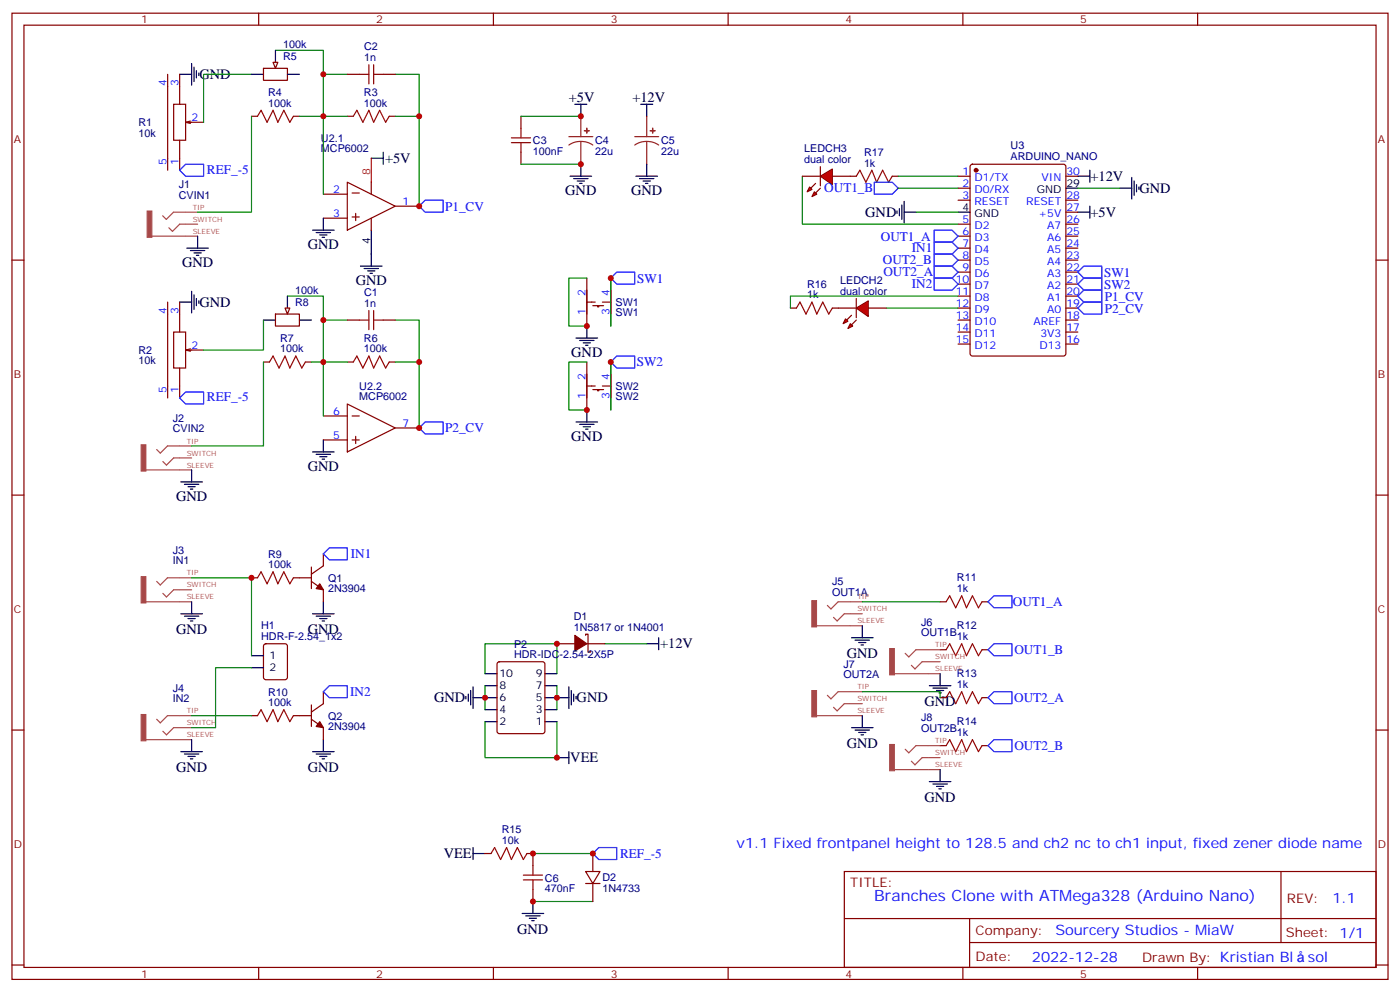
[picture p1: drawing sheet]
<svg xmlns="http://www.w3.org/2000/svg" width="412mm" height="292mm" viewBox="0 0 412 292" stroke-linecap="round" stroke-linejoin="round" font-family="sans-serif">
<g fill="none" stroke="#870000" stroke-width=".35">
<path d="M3.5 3.9h405.4v284.3h-405.4zM7.1 7.4h398.2v277.3h-398.2zM76.2 3.9v3.5M145.3 3.9v3.5M214.5 3.9v3.5M283.6 3.9v3.5M352.8 3.9v3.5M49.4 21.9v28.2M51.2 30.7h3.5v10.6h-3.5zM52.9 21.9v8.8M56.1 35.6l-1.4 .4M60 36h-5.3l1.4 .3"/>
<path d="M74.1 34.2h1.7M86.4 34.2h1.8M102.3 34.2h1.8M102.3 21.9h3.5M112.9 21.9h3.5M114.7 34.2h1.7M153.5 34.2v3.5M52.9 41.3v8.8M95.2 57.2h7.1M102.3 53.6l14.1 7.1-14.1 7zM103.7 56.8h2.1M109.4 53.6v3.6"/>
<path d="M153.5 44.8v3.5M282.2 51.9h3.6M282.2 55.4h3.6M282.2 58.9h3.6M286 48.5l.5-.2h26.8l.6 .5 .1 55.3-.5 .6-27 .1-.7-.5v-55.3zM314 51.9h3.5M314 58.9h3.5M3.5 76.6h3.6M95.2 64.2h7.1M103.7 63.9h2.1M104.8 62.8v2.1M109.4 64.2v3.5"/>
<path d="M116.4 60.7h7.1M282.2 76.6h3.6M282.2 66h3.6M282.2 69.5h3.6M282.2 73h3.6M314 76.6h3.5M314 66h3.5M314 69.5h3.5M314 73h3.5M314 62.4h3.5M405.3 76.6h3.6M49.4 88.9v28.2"/>
<path d="M51.2 97.7h3.5v10.6h-3.5zM52.9 88.9v8.8M102.3 94.2h3.5M112.9 94.2h3.5M172.9 81.8v14.2M172.9 88.9h2.4M174.6 90h3.2M176 90v.3h.4v-.3M177.4 88.9h2.5M179.9 81.8v14.2M232.8 90.7h1.8M245.2 90.7h1.7"/>
<path d="M282.2 94.2h3.6M282.2 80.1h3.6M282.2 83.6h3.6M282.2 87.1h3.6M282.2 90.7h3.6M282.2 97.7h3.6M314 94.2h3.5M314 80.1h3.5M314 83.6h3.5M314 87.1h3.5M314 90.7h3.5M314 97.7h3.5"/>
<path d="M52.9 108.3v8.8M56.1 102.7l-1.4 .3M60 103h-5.3l1.4 .4M77.6 106.5h1.8M90 106.5h1.7M102.3 118.9l14.1 7-14.1 7.1zM102.3 106.5h1.8M114.7 106.5h1.7M172.9 106.5v14.1M172.9 113.6h2.4M174.6 114.7h3.2M176 114.7v.3h.4v-.3"/>
<path d="M177.4 113.6h2.5M179.9 106.5v14.1M282.2 101.2h3.6M314 101.2h3.5M95.2 122.4h7.1M95.2 129.5h7.1M103.7 122.4h2.1M103.7 129.5h2.1M104.8 128.4v2.1M116.4 125.9h7.1M3.5 145.7h3.6M405.3 145.7h3.6"/>
<path d="M74.1 170h1.7M86.4 170h5.3M91.7 166.9v6.3M91.7 171.1l3.5 2.5v3.5M95.2 163v3.5l-3.5 2.5M276.9 177.1h1.8M289.3 177.1h1.7M146.6 194.9l.5-.2h12.7l.7 .5v20l-.4 .6-13 .1-.6-.5-.1-20zM164 189.4h5.3M172.5 187v-.4h.7v5.3h.7v-.3M172.9 189.4h5.3M276.9 191.2h1.8"/>
<path d="M289.3 191.2h1.7M3.5 214.8h3.6M74.1 210.6h1.7M86.4 210.6h5.3M91.7 207.4v6.4M91.7 211.7l3.5 2.4v3.6M95.2 203.6v3.5l-3.5 2.4M276.9 205.3h1.8M276.9 219.4h1.8M289.3 205.3h1.7M289.3 219.4h1.7M405.3 214.8h3.6"/>
<path d="M142.9 251.2h1.7M155.2 251.2h1.8v3.5M172.5 256.5h4.2l-2.1 3.5zM172.5 260h4.2M174.6 251.2v5.3M174.6 260v5.3M248.7 256.5h156.6v28.2h-156.6zM377.3 256.5v20.9M157 261.8v3.5M248.7 270.3h156.5M285.6 277.4h119.6M285.6 270.3v14.1"/>
<path d="M3.5 284h3.6M76.2 284.7v3.5M145.3 284.7v3.5M214.5 284.7v3.5M283.6 284.7v3.5M352.8 284.7v3.5M405.3 284h3.6"/>
</g>
<g fill="none" stroke="#000" stroke-width=".35">
<path d="M56.4 18.7v6.3M57.1 19.8v4.2M52.9 21.9h3.5M57.9 20.8v2.1M58.6 21.5v.7M169.3 30.7h3.6M171.1 30.7v3.5M188.7 30.7h3.6M190.5 30.7v3.5M109.4 46.6h3.5M112.9 44.8v3.5M167.9 51.9h6.4"/>
<path d="M169 52.6h4.2M170 53.3h2.2M170.7 54h.7M171.1 48.3v3.6M187.3 51.9h6.4M188.4 52.6h4.2M189.4 53.3h2.2M190.1 54h.8M190.5 48.3v3.6M314 55.4h3.5M317.5 51.9h3.5M321 50.1v3.5"/>
<path d="M329.8 55.4h3.6M333.4 52.2v6.4M334.1 53.3v4.2M334.8 54.3v2.1M335.5 55v.7M55 73h6.4M56.1 73.7h4.2M57.1 74.4h2.2M57.9 75.1h.7M58.2 69.5v3.5M92.1 67.7h6.3M93.1 68.4h4.3"/>
<path d="M94.2 69.1h2.1M94.9 69.8h.7M95.2 64.2v3.5M106.2 78.3h6.3M107.2 79h4.3M108.3 79.7h2.1M109.4 67.7v10.6M282.2 62.4h3.6M317.5 62.4h3.5M321 60.7v3.5M52.9 88.9h3.5M56.4 85.7v6.4"/>
<path d="M57.1 86.8v4.2M57.9 87.8v2.2M58.6 88.5v.8M109 80.4h.7M169.7 99.5h6.3M172.9 96v3.5M170.7 100.2h4.3M171.8 100.9h2.1M172.5 101.6h.7M56.4 138.3v3.5M92.1 133h6.3M93.1 133.7h4.3"/>
<path d="M94.2 134.4h2.1M94.9 135.1h.7M95.2 129.5v3.5M169.7 124.2h6.3M170.7 124.9h4.3M171.8 125.6h2.1M172.5 126.3h.7M172.9 120.6v3.6M53.3 141.8h6.3M54.3 142.5h4.3M55.4 143.2h2.1M56.1 143.9h.7"/>
<path d="M56.4 177.1v3.5M95.2 177.1v3.5M53.3 180.6h6.3M54.3 181.3h4.3M55.4 182h2.1M56.1 182.7h.7M92.1 180.6h6.3M93.1 181.3h4.3M94.2 182h2.1M94.9 182.7h.7M142.9 198.3h3.5M160.5 198.3h3.5"/>
<path d="M190.5 189.4h3.5M194 187.7v3.5M250.8 187.7h6.4M251.9 188.4h4.2M252.9 189.1h2.2M253.6 189.8h.8M254 184.1v3.6M276.9 198.3v3.5M56.4 217.7v3.5M95.2 217.7v3.5M137.2 205v.7M137.9 204.3v2.1"/>
<path d="M138.6 203.2v4.2M139.3 202.1v6.4M139.3 205.3h7.1M142.9 201.8h3.5M142.9 212.4h3.5M142.9 208.8h3.5M160.5 201.8h3.5M160.5 205.3h7.1M160.5 212.4h3.5M160.5 208.8h3.5M167.6 202.1v6.4M168.3 203.2v4.2"/>
<path d="M169 204.3v2.1M169.7 205v.7M250.8 214.1h6.4M251.9 214.8h4.2M252.9 215.5h2.2M253.6 216.3h.8M254 210.6v3.5M273.8 201.8h6.3M274.8 202.5h4.2M275.9 203.2h2.1M276.6 203.9h.7M53.3 221.2h6.3"/>
<path d="M54.3 221.9h4.3M55.4 222.6h2.1M56.1 223.3h.7M92.1 221.2h6.3M93.1 221.9h4.3M94.2 222.6h2.1M94.9 223.3h.7M164 223h3.6M167.6 221.2v3.5M273.8 230h6.3M274.8 230.7h4.2M275.9 231.4h2.1"/>
<path d="M276.6 232.1h.7M276.9 226.5v3.5M139.3 251.2h3.6M139.3 249.4v3.5M153.8 268.8h6.4M154.9 269.5h4.2M155.9 270.2h2.1M156.6 270.9h.7M157 265.3v3.5"/>
</g>
<path d="M109.4 46.6v7" fill="none" stroke="#f00" stroke-width=".35"/>
<g fill="none" stroke="#a10000" stroke-width=".35">
<path d="M108.7 19.1v5.6M110.1 19.1v5.6M75.8 34.2l1.1-1.7 1.8 3.5 1.7-3.5 1.4 3.5 1.8-3.5 1.8 3.5 1-1.8M104.1 34.2l1-1.7 1.8 3.5 1.8-3.5 1.4 3.5 1.7-3.5 1.8 3.5 1.1-1.8M105.8 21.9h2.9M110.1 21.9h2.8M153.5 37.7v2.9M150.6 40.6h5.7M150.6 42h5.7M153.5 42v2.8M105.8 94.2h2.9M108.7 91.4v5.6"/>
<path d="M110.1 91.4v5.6M110.1 94.2h2.8M234.6 90.7l1.1-1.8 1.7 3.5 1.8-3.5 1.4 3.5 1.8-3.5 1.7 3.5 1.1-1.7M79.4 106.5l1-1.7 1.8 3.5 1.8-3.5 1.4 3.5 1.7-3.5 1.8 3.5 1.1-1.8M104.1 106.5l1-1.7 1.8 3.5 1.8-3.5 1.4 3.5 1.7-3.5 1.8 3.5 1.1-1.8M75.8 170l1.1-1.7 1.8 3.5 1.7-3.5 1.4 3.5 1.8-3.5 1.8 3.5 1-1.8M278.7 177.1l1.1-1.8 1.7 3.6 1.8-3.6 1.4 3.6 1.8-3.6 1.7 3.6 1.1-1.8M278.7 191.2l1.1-1.8 1.7 3.6 1.8-3.6 1.4 3.6 1.8-3.6 1.7 3.6 1.1-1.8M75.8 210.6l1.1-1.8 1.8 3.6 1.7-3.6 1.4 3.6 1.8-3.6 1.8 3.6 1-1.8M278.7 205.3l1.1-1.7 1.7 3.5 1.8-3.5 1.4 3.5 1.8-3.5 1.7 3.5 1.1-1.8M278.7 219.4l1.1-1.7 1.7 3.5 1.8-3.5 1.4 3.5 1.8-3.5 1.7 3.5 1.1-1.8M144.6 251.2l1.1-1.8 1.8 3.5 1.7-3.5 1.4 3.5 1.8-3.5 1.8 3.5 1-1.7"/>
<path d="M154.2 258.9h5.6M154.2 257.5h5.6M157 254.7v2.8M157 258.9v2.9"/>
</g>
<g fill="none" stroke="#a64a4a" stroke-width=".35">
<path d="M44.7 69.5h9.9M54.6 62.4h-3.5l-2.1 2.2-1.1-1.1M54.6 66h-1.7l-2.1 2.1-1.1-1.1M54.7 62.4h3.5M54.7 66h3.5M54.7 69.5h3.5M43 138.3h9.9M52.9 131.2h-3.6l-2.1 2.1-1-1M52.9 134.8h-1.7l-2.2 2.1-1-1.1M53 131.2h3.4M53 134.8h3.4M53 138.3h3.4"/>
<path d="M43 177.1h9.9M52.9 170h-3.6l-2.1 2.2-1-1.1M52.9 173.6h-1.7l-2.2 2.1-1-1.1M53 170h3.4M53 173.6h3.4M53 177.1h3.4M250.4 177.1h-3.5l-2.1 2.1-1.1-1M250.5 177.1h3.5M240.5 184.1h9.9M250.4 180.6h-1.7l-2.1 2.1-1.1-1M250.5 180.6h3.5M250.5 184.1h3.5"/>
<path d="M263.5 198.3h9.8M273.3 191.2h-3.5l-2.1 2.1-1.1-1M273.3 194.7h-1.7l-2.1 2.1-1-1M273.5 191.2h3.4M273.5 194.7h3.4M273.5 198.3h3.4M43 217.7h9.9M52.9 210.6h-3.6l-2.1 2.1-1-1M52.9 214.1h-1.7l-2.2 2.2-1-1.1M53 210.6h3.4M53 214.1h3.4M53 217.7h3.4"/>
<path d="M240.5 210.6h9.9M250.4 203.6h-3.5l-2.1 2.1-1.1-1.1M250.4 207.1h-1.7l-2.1 2.1-1.1-1.1M250.5 210.6h3.5M250.5 203.6h3.5M250.5 207.1h3.5M273.3 219.4h-3.5l-2.1 2.1-1.1-1M273.5 219.4h3.4M263.5 226.5h9.8M273.3 223h-1.7l-2.1 2.1-1-1.1M273.5 223h3.4M273.5 226.5h3.4"/>
</g>
<g fill="#a64a4a" stroke="#a64a4a" stroke-width=".29">
<path d="M43.3 62.1h1.4v7.7h-1.4z"/>
<path d="M41.6 130.9h1.4v7.7h-1.4z"/>
<path d="M41.6 169.7h1.4v7.7h-1.4z"/>
<path d="M41.6 210.3h1.4v7.7h-1.4z"/>
<path d="M239.1 176.7h1.4v7.8h-1.4z"/>
<path d="M262.1 190.9h1.4v7.7h-1.4z"/>
<path d="M239.1 203.2h1.4v7.8h-1.4z"/>
<path d="M262.1 219.1h1.4v7.7h-1.4z"/>
</g>
<g fill="none" stroke="#00f" stroke-width=".35">
<path d="M52.9 50.1l1.8-1.8h5.3v3.6h-5.3zM123.5 60.7l1.7-1.8h5.3v3.5h-5.3zM275.2 67.7h5.3l1.7 1.8-1.7 1.8h-5.3zM275.2 71.3h5.3l1.7 1.7-1.7 1.8h-5.3zM275.2 74.8h5.3l1.7 1.8-1.7 1.7h-5.3zM275.2 78.3h5.3l1.7 1.8-1.7 1.7h-5.3zM179.9 81.8l1.8-1.7h5.3v3.5h-5.3zM275.2 81.8h5.3l1.7 1.8-1.7 1.8h-5.3zM52.9 117.1l1.8-1.7h5.3v3.5h-5.3zM179.9 106.5l1.8-1.7h5.3v3.5h-5.3zM123.5 125.9l1.7-1.7h5.3v3.5h-5.3zM95.2 163l1.8-1.8h5.3v3.5h-5.3z"/>
<path d="M291 177.1l1.8-1.8h5.3v3.6h-5.3zM291 191.2l1.8-1.8h5.3v3.6h-5.3zM95.2 203.6l1.8-1.8h5.3v3.5h-5.3zM291 205.3l1.8-1.7h5.3v3.5h-5.3zM291 219.4l1.8-1.7h5.3v3.5h-5.3zM174.6 251.2l1.8-1.8h5.3v3.5h-5.3z"/>
</g>
<g fill="none" stroke="#008700" stroke-width=".35">
<path d="M81.1 14.8h14.1v7.1h7.1M74.1 34.2v28.2h-15.9M74.1 21.9h-14.1v14.1M88.2 34.2h14.1M95.2 21.9v35.3M116.4 21.9h7.1v38.8M116.4 34.2h7.1M153.5 34.2h17.6M153.5 48.3h17.6M317.5 55.4h12.3M77.6 94.2v8.8h-17.6M84.7 87.1h10.5v7.1h7.1"/>
<path d="M95.2 94.2v28.2M116.4 94.2h7.1v31.7M172.9 81.8h-5.3v14.2h5.3M179.9 81.8v14.2M261.1 90.7h21.1M77.6 106.5v24.7h-21.2M91.7 106.5h10.6M116.4 106.5h7.1M172.9 106.5h-5.3v14.1h5.3M179.9 106.5v14.1M254 177.1h22.9M142.9 198.3v-8.9h21.1v8.9"/>
<path d="M178.2 189.4h12.3M56.4 210.6h17.7M142.9 212.4v10.6h21.1v-10.6M142.9 201.8v7M164 201.8v7M254 203.6h22.9v1.7M157 251.2h17.6M157 265.3h17.6"/>
</g>
<g fill="#870000" stroke="#870000" stroke-width=".35">
<path d="M94.2 171.8l1 1.8-2.1-.4z"/>
<path d="M94.2 212.4l1 1.7-2.1-.3z"/>
<path d="M169.3 187l3.6 2.4-3.6 2.2z"/>
<circle cx="287.5" cy="50.1" r=".53"/>
</g>
<path d="M171.1 34.2v6M190.5 34.2v6M167.6 40.2h7M171.1 41.6l-1.9 .3-1.6 .8M171.1 41.6l1.8 .3 1.7 .8M171.1 41.6v6.7M187 40.2h7M190.5 41.6l-1.9 .3-1.6 .8M190.5 41.6l1.9 .3 1.6 .8M190.5 41.6v6.7" fill="none" stroke="#8c2424" stroke-width=".35"/>
<g fill="#8c2424" stroke="#8c2424" stroke-width=".35">
<path d="M172.2 38.5h1.4z"/>
<path d="M172.8 37.7l.1 1.5z"/>
<path d="M191.6 38.5h1.4z"/>
<path d="M192.2 37.7l.1 1.5z"/>
</g>
<g fill="#f00" stroke="#870000" stroke-width=".35">
<path d="M252.2 90.7l3.6-2.2v4.6z"/>
<path d="M252.2 87.8v5.7z"/>
</g>
<g fill="#870000" stroke="#870000" stroke-width=".35">
<path d="M252.2 94.2l-1.4 1.4z"/>
<path d="M250.8 92.8l-1.4 1.4z"/>
</g>
<g fill="#f00" stroke="#870000" stroke-width=".35">
<path d="M250.5 95.2l.7 .8-1.4 .7z"/>
<path d="M249.1 93.8l.7 .7-1.4 .7z"/>
</g>
<path d="M250.5 51.9h1.7M262.8 51.9h1.8M246.9 90.7h5.3M255.8 90.7h5.3" fill="none" stroke="#870000" stroke-width=".35"/>
<path d="M236.4 51.9v14.1h45.8M282.2 87.1h-49.4v3.6" fill="none" stroke="#008700" stroke-width=".35"/>
<path d="M317.5 90.7l1.8-1.8h5.3v3.5h-5.3zM317.5 87.1l1.8-1.7h5.3v3.5h-5.3zM317.5 83.6l1.8-1.8h5.3v3.6h-5.3zM317.5 80.1l1.8-1.8h5.3v3.5h-5.3z" fill="none" stroke="#00f" stroke-width=".35"/>
<path d="M252.2 51.9l1.1-1.8 1.8 3.5 1.7-3.5 1.4 3.5 1.8-3.5 1.8 3.5 1-1.7" fill="none" stroke="#a10000" stroke-width=".35"/>
<g fill="#f00" stroke="#870000" stroke-width=".35">
<path d="M241.7 51.9l3.5-2.2v4.6z"/>
<path d="M241.7 49v5.7z"/>
</g>
<g fill="#870000" stroke="#870000" stroke-width=".35">
<path d="M241.7 55.4l-1.5 1.4z"/>
<path d="M240.2 54l-1.4 1.4z"/>
</g>
<g fill="#f00" stroke="#870000" stroke-width=".35">
<path d="M239.9 56.4l.7 .8-1.4 .7z"/>
<path d="M238.5 55l.7 .7-1.4 .7z"/>
</g>
<path d="M77.6 20.1h7.1v3.5h-7.1zM236.4 51.9h5.3M245.2 51.9h5.3" fill="none" stroke="#870000" stroke-width=".35"/>
<path d="M264.6 55.4h17.6M264.6 51.9h17.6M269.9 62.4h12.3" fill="none" stroke="#008700" stroke-width=".35"/>
<path d="M81.1 14.8v3.5M74.1 21.9h3.5M84.7 21.9h3.5M266.3 59.3v6.3M264.2 62.1v.7M264.9 61.4v2.1M265.6 60.3v4.3M266.3 62.4h3.6" fill="none" stroke="#000" stroke-width=".35"/>
<path d="M257.5 53.6h5.3l1.8 1.8-1.8 1.8h-5.3z" fill="none" stroke="#00f" stroke-width=".35"/>
<path d="M80.4 18.3h1.4l-.7 1.8z" fill="#f0f0f0" stroke="#870000" stroke-width=".35"/>
<path d="M77.6 94.2h3.5M84.7 87.1v3.6M88.2 94.2h3.5" fill="none" stroke="#000" stroke-width=".35"/>
<path d="M81.1 92.4h7.1v3.6h-7.1z" fill="none" stroke="#870000" stroke-width=".35"/>
<path d="M84 90.7h1.4l-.7 1.7z" fill="#f0f0f0" stroke="#870000" stroke-width=".35"/>
<path d="M77.8 189.6l.5-.2h5.7l.6 .5 .1 9.4-.5 .7h-5.9l-.6-.4-.1-9.5z" fill="none" stroke="#870000" stroke-width=".35"/>
<path d="M74.1 193h3.5M74.1 196.5h3.5" fill="none" stroke="#000" stroke-width=".35"/>
<path d="M56.4 170h17.7v23M74.1 196.5h-10.6v17.6h-7.1" fill="none" stroke="#008700" stroke-width=".35"/>
<g fill="#c00">
<circle cx="95.3" cy="34.2" r=".88"/>
<circle cx="123.5" cy="34.2" r=".88"/>
<circle cx="123.5" cy="106.5" r=".88"/>
<circle cx="95.3" cy="106.5" r=".88"/>
<circle cx="123.5" cy="60.7" r=".88"/>
<circle cx="123.5" cy="125.9" r=".88"/>
<circle cx="172.9" cy="96" r=".88"/>
<circle cx="179.9" cy="81.8" r=".88"/>
<circle cx="179.9" cy="106.5" r=".88"/>
<circle cx="172.9" cy="120.6" r=".88"/>
<circle cx="171.1" cy="34.2" r=".88"/>
<circle cx="171.1" cy="48.3" r=".88"/>
<circle cx="174.6" cy="251.2" r=".88"/>
<circle cx="157" cy="265.3" r=".88"/>
<circle cx="157" cy="251.2" r=".88"/>
<circle cx="164" cy="223" r=".88"/>
<circle cx="164" cy="189.4" r=".88"/>
<circle cx="164" cy="205.3" r=".88"/>
<circle cx="142.9" cy="205.3" r=".88"/>
<circle cx="95.3" cy="21.9" r=".88"/>
<circle cx="95.3" cy="94.2" r=".88"/>
<circle cx="74.1" cy="170" r=".88"/>
</g>
<text font-size="4.6" fill="#00f" x="257.5" y="265.3">Branches Clone with ATMega328 (Arduino Nano)</text>
<g font-size="4.2">
<text x="58.7" y="23.3">GND</text>
<text x="167.6" y="30">+5V</text>
<text x="186.3" y="30">+12V</text>
<text x="113.4" y="48">+5V</text>
<text x="321.2" y="53.2">+12V</text>
<text x="166.5" y="57.5">GND</text>
<text x="185.9" y="57.5">GND</text>
<text x="335.7" y="56.8">GND</text>
<text x="254.9" y="63.9">GND</text>
<text x="321.2" y="63.9">+5V</text>
<text x="90.7" y="73.4">GND</text>
<text x="53.6" y="78.7">GND</text>
<text x="104.8" y="84">GND</text>
<text x="58.7" y="90.3">GND</text>
<text x="168.3" y="105.1">GND</text>
<text x="168.3" y="129.8">GND</text>
<text x="90.7" y="138.6">GND</text>
<text x="51.9" y="147.5">GND</text>
<text x="51.9" y="186.7">GND</text>
<text x="90.7" y="186.7">GND</text>
<text x="194.5" y="190.8">+12V</text>
<text x="249.4" y="193.7">GND</text>
<text x="127.9" y="206.7">GND</text>
<text x="169.9" y="206.7">GND</text>
<text x="272.3" y="207.9">GND</text>
<text x="249.4" y="220.2">GND</text>
<text x="51.9" y="227.3">GND</text>
<text x="90.7" y="227.3">GND</text>
<text x="168" y="224.3">VEE</text>
<text x="272.3" y="236.1">GND</text>
<text x="130.7" y="252.6">VEE</text>
<text x="152.3" y="275">GND</text>
</g>
<g font-size="4.2" fill="#00f">
<text x="217" y="249.4">v1.1 Fixed frontpanel height to 128.5 and ch2 nc to ch1 input, fixed zener diode name</text>
<text x="392.5" y="265.7">1.1</text>
<text x="310.9" y="275.3">Sourcery Studios - MiaW</text>
<text x="304" y="283.1">2022-12-28</text>
<text x="385.3" y="283">sol</text>
</g>
<g font-size="3.9" fill="#00f">
<text x="61" y="51.1">REF_-5</text>
<text x="242.8" y="56.5">OUT1_B</text>
<text x="131.1" y="62">P1_CV</text>
<text x="259.5" y="70.9">OUT1_A</text>
<text x="260.1" y="77.7">OUT2_B</text>
<text x="268.6" y="74.2">IN1</text>
<text x="187.7" y="83.2">SW1</text>
<text x="260.2" y="81.3">OUT2_A</text>
<text x="325.3" y="81.4">SW1</text>
<text x="268.6" y="84.8">IN2</text>
<text x="325.2" y="85">SW2</text>
<text x="325.5" y="88.5">P1_CV</text>
<text x="325.5" y="92">P2_CV</text>
<text x="187.5" y="107.9">SW2</text>
<text x="61" y="118.1">REF_-5</text>
<text x="131.1" y="127.2">P2_CV</text>
<text x="103.4" y="164.3">IN1</text>
<text x="298.3" y="178.4">OUT1_A</text>
<text x="298.8" y="192.5">OUT1_B</text>
<text x="103.1" y="204.9">IN2</text>
<text x="298.7" y="206.6">OUT2_A</text>
<text x="298.8" y="220.7">OUT2_B</text>
<text x="182.6" y="252.5">REF_-5</text>
</g>
<g font-size="3.9" fill="#800">
<text x="250.5" y="261.1">TITLE:</text>
<text x="379.1" y="265.7">REV:</text>
<text x="287.4" y="275.3">Company:</text>
<text x="378.7" y="275.9">Sheet: 1/1</text>
<text x="287.4" y="282.9">Date:</text>
<text x="336.4" y="283">Drawn By: Kristian Bl</text>
</g>
<g font-size="3.2" fill="#800">
<text x="41.6" y="6.9">1</text>
<text x="110.8" y="6.9">2</text>
<text x="179.9" y="6.9">3</text>
<text x="249.1" y="6.9">4</text>
<text x="318.2" y="6.9">5</text>
<text x="4.1" y="42">A</text>
<text x="405.9" y="42">A</text>
<text x="4.1" y="111.1">B</text>
<text x="405.9" y="111.1">B</text>
<text x="4.1" y="180.3">C</text>
<text x="405.9" y="180.3">C</text>
<text x="4.1" y="249.4">D</text>
<text x="405.9" y="249.4">D</text>
<text x="41.6" y="287.7">1</text>
<text x="110.8" y="287.7">2</text>
<text x="179.9" y="287.7">3</text>
<text x="249.1" y="287.7">4</text>
<text x="318.2" y="287.7">5</text>
</g>
<g font-size="3.2" fill="#000080">
<text x="83.4" y="14.2">100k</text>
<text x="83.4" y="17.7">R5</text>
<text x="107.3" y="18">1n</text>
<text x="107.3" y="14.8">C2</text>
<text x="79" y="28.3">R4</text>
<text x="107.2" y="28.3">R3</text>
<text x="79" y="31.4">100k</text>
<text x="107.2" y="31.4">100k</text>
<text x="40.8" y="40.2">10k</text>
<text x="40.8" y="37.1">R1</text>
<text x="94.5" y="41.7">U2.1</text>
<text x="94.5" y="44.8">MCP6002</text>
<text x="157" y="45.6">100nF</text>
<text x="157" y="42.4">C3</text>
<text x="175.3" y="45.5">22u</text>
<text x="175.3" y="42.3">C4</text>
<text x="194.7" y="45.5">22u</text>
<text x="194.7" y="42.3">C5</text>
<text x="236.9" y="48">dual color</text>
<text x="236.9" y="44.8">LEDCH3</text>
<text x="254.5" y="45.9">R17</text>
<text x="297.7" y="47">ARDUINO_NANO</text>
<text x="297.7" y="43.7">U3</text>
<text x="254.5" y="49">1k</text>
<text x="52.6" y="58.4">CVIN1</text>
<text x="52.6" y="55.3">J1</text>
<text x="247.5" y="83.6">LEDCH2</text>
<text x="86.9" y="86.5">100k</text>
<text x="107.3" y="87.1">C1</text>
<text x="237.7" y="87.8">1k</text>
<text x="237.7" y="84.7">R16</text>
<text x="247.5" y="86.8">dual color</text>
<text x="86.9" y="90">R8</text>
<text x="107.3" y="90.3">1n</text>
<text x="181.3" y="93">SW1</text>
<text x="181.3" y="90.1">SW1</text>
<text x="82.5" y="100.6">R7</text>
<text x="107.2" y="100.6">R6</text>
<text x="40.8" y="107.2">10k</text>
<text x="40.8" y="104.1">R2</text>
<text x="82.5" y="103.7">100k</text>
<text x="107.2" y="103.7">100k</text>
<text x="105.8" y="117.8">MCP6002</text>
<text x="105.8" y="114.7">U2.2</text>
<text x="181.3" y="117.7">SW2</text>
<text x="181.3" y="114.8">SW2</text>
<text x="50.9" y="124.1">J2</text>
<text x="50.9" y="127.2">CVIN2</text>
<text x="50.9" y="166">IN1</text>
<text x="50.9" y="162.9">J3</text>
<text x="79" y="167.2">100k</text>
<text x="79" y="164.1">R9</text>
<text x="96.7" y="171.2">Q1</text>
<text x="245.1" y="172.2">J5</text>
<text x="281.9" y="171.1">R11</text>
<text x="96.7" y="174.2">2N3904</text>
<text x="245.1" y="175.3">OUT1A</text>
<text x="281.9" y="174.3">1k</text>
<text x="76.9" y="185.2">H1</text>
<text x="169" y="185.6">1N5817 or 1N4001</text>
<text x="169" y="182.4">D1</text>
<text x="271.4" y="184.1">J6</text>
<text x="281.9" y="185.2">R12</text>
<text x="76.9" y="188.4">HDR-F-2.54_1x2</text>
<text x="151.4" y="190.7">P2</text>
<text x="271.4" y="187.2">OUT1B</text>
<text x="281.9" y="188.4">1k</text>
<text x="151.4" y="193.7">HDR-IDC-2.54-2X5P</text>
<text x="248.4" y="196.4">J7</text>
<text x="50.9" y="203.5">J4</text>
<text x="248.4" y="199.6">OUT2A</text>
<text x="281.9" y="202.5">1k</text>
<text x="281.9" y="199.3">R13</text>
<text x="50.9" y="206.6">IN2</text>
<text x="79" y="207.8">100k</text>
<text x="79" y="204.7">R10</text>
<text x="96.7" y="214.7">2N3904</text>
<text x="96.7" y="211.8">Q2</text>
<text x="271.4" y="215.4">OUT2B</text>
<text x="271.4" y="212.3">J8</text>
<text x="281.9" y="213.4">R14</text>
<text x="281.9" y="216.6">1k</text>
<text x="147.8" y="245.2">R15</text>
<text x="147.8" y="248.4">10k</text>
<text x="160.5" y="262.4">470nF</text>
<text x="160.5" y="259.4">C6</text>
<text x="177.4" y="262.5">1N4733</text>
<text x="177.4" y="259.3">D2</text>
</g>
<g font-size="3.2" fill="#00f">
<text x="49" y="25.4" transform="rotate(-90 49 25.4)">4</text>
<text x="52.6" y="25.4" transform="rotate(-90 52.6 25.4)">3</text>
<text x="56.4" y="35.6">2</text>
<text x="49" y="48.6" transform="rotate(-90 49 48.6)">5</text>
<text x="52.6" y="48.6" transform="rotate(-90 52.6 48.6)">1</text>
<text x="283.6" y="51.5">1</text>
<text x="287.1" y="53.3">D1/TX</text>
<text x="306.8" y="53.3">VIN</text>
<text x="314.1" y="51.5">30</text>
<text x="98.2" y="56.8">2</text>
<text x="283.6" y="55">2</text>
<text x="283.6" y="58.6">3</text>
<text x="287.1" y="56.8">D0/RX</text>
<text x="314.1" y="58.6">28</text>
<text x="98.2" y="63.9">3</text>
<text x="118.5" y="60.3">1</text>
<text x="283.6" y="65.6">5</text>
<text x="287.1" y="60.3">RESET</text>
<text x="302.3" y="60.3">RESET</text>
<text x="305.9" y="63.9">+5V</text>
<text x="314.1" y="65.6">26</text>
<text x="314.1" y="62.1">27</text>
<text x="283.6" y="69.1">6</text>
<text x="287.1" y="67.4">D2</text>
<text x="287.1" y="70.9">D3</text>
<text x="308.5" y="70.9">A6</text>
<text x="308.5" y="67.4">A7</text>
<text x="314.1" y="69.1">25</text>
<text x="283.6" y="72.7">7</text>
<text x="283.6" y="76.2">8</text>
<text x="287.1" y="74.4">D4</text>
<text x="287.1" y="78">D5</text>
<text x="308.5" y="78">A4</text>
<text x="308.5" y="74.4">A5</text>
<text x="314.1" y="76.2">23</text>
<text x="314.1" y="72.7">24</text>
<text x="281.5" y="83.3">10</text>
<text x="283.6" y="79.7">9</text>
<text x="287.1" y="81.5">D6</text>
<text x="308.5" y="81.5">A3</text>
<text x="314.1" y="83.3">21</text>
<text x="314.1" y="79.7">22</text>
<text x="172.5" y="87.1" transform="rotate(-90 172.5 87.1)">2</text>
<text x="179.6" y="87.1" transform="rotate(-90 179.6 87.1)">4</text>
<text x="281.5" y="86.8">11</text>
<text x="287.1" y="85">D7</text>
<text x="287.1" y="88.5">D8</text>
<text x="308.5" y="88.5">A1</text>
<text x="308.5" y="85">A2</text>
<text x="314.1" y="86.8">20</text>
<text x="49" y="92.4" transform="rotate(-90 49 92.4)">4</text>
<text x="52.6" y="92.4" transform="rotate(-90 52.6 92.4)">3</text>
<text x="172.5" y="92.7" transform="rotate(-90 172.5 92.7)">1</text>
<text x="179.6" y="92.7" transform="rotate(-90 179.6 92.7)">3</text>
<text x="281.5" y="90.3">12</text>
<text x="281.5" y="93.8">13</text>
<text x="287.1" y="92.1">D9</text>
<text x="287.1" y="95.6">D10</text>
<text x="304.5" y="95.6">AREF</text>
<text x="308.5" y="92.1">A0</text>
<text x="314.1" y="93.8">18</text>
<text x="314.1" y="90.3">19</text>
<text x="281.5" y="97.4">14</text>
<text x="281.5" y="100.9">15</text>
<text x="287.1" y="99.1">D11</text>
<text x="306.5" y="99.1">3V3</text>
<text x="314.1" y="100.9">16</text>
<text x="314.1" y="97.4">17</text>
<text x="56.4" y="102.7">2</text>
<text x="287.1" y="102.7">D12</text>
<text x="306.2" y="102.7">D13</text>
<text x="172.5" y="111.8" transform="rotate(-90 172.5 111.8)">2</text>
<text x="179.6" y="111.8" transform="rotate(-90 179.6 111.8)">4</text>
<text x="49" y="115.6" transform="rotate(-90 49 115.6)">5</text>
<text x="52.6" y="115.6" transform="rotate(-90 52.6 115.6)">1</text>
<text x="172.5" y="117.4" transform="rotate(-90 172.5 117.4)">1</text>
<text x="179.6" y="117.4" transform="rotate(-90 179.6 117.4)">3</text>
<text x="98.2" y="122.1">6</text>
<text x="118.5" y="125.6">7</text>
<text x="98.2" y="129.1">5</text>
</g>
<text font-size="3.2" fill="#f00" x="109" y="51.5" transform="rotate(-90 109 51.5)">8</text>
<g font-size="3.2">
<text x="305.4" y="56.8">GND</text>
<text x="314.1" y="55">29</text>
<text x="283.6" y="62.1">4</text>
<text x="287.1" y="63.9">GND</text>
<text x="109" y="71.9" transform="rotate(-90 109 71.9)">4</text>
<text x="79.4" y="194">1</text>
<text x="79.4" y="197.6">2</text>
<text x="147.1" y="202.8">8</text>
<text x="147.1" y="199.3">10</text>
<text x="157.8" y="202.8">7</text>
<text x="157.8" y="199.3">9</text>
<text x="147.1" y="209.9">4</text>
<text x="147.1" y="206.4">6</text>
<text x="157.8" y="209.9">3</text>
<text x="157.8" y="206.4">5</text>
<text x="147.1" y="213.4">2</text>
<text x="157.8" y="213.4">1</text>
</g>
<g font-size="2.1" fill="#a54b4b">
<text x="56.8" y="61.7">TIP</text>
<text x="56.8" y="65.3">SWITCH</text>
<text x="56.8" y="68.8">SLEEVE</text>
<text x="55" y="130.5">TIP</text>
<text x="55" y="137.6">SLEEVE</text>
<text x="55" y="134.1">SWITCH</text>
<text x="55" y="169.3">TIP</text>
<text x="55" y="172.9">SWITCH</text>
<text x="55" y="176.4">SLEEVE</text>
<text x="252.6" y="176.4">TIP</text>
<text x="252.6" y="179.9">SWITCH</text>
<text x="252.6" y="183.5">SLEEVE</text>
<text x="275.5" y="190.5">TIP</text>
<text x="275.5" y="197.6">SLEEVE</text>
<text x="275.5" y="194">SWITCH</text>
<text x="252.6" y="202.9">TIP</text>
<text x="55" y="209.9">TIP</text>
<text x="252.6" y="209.9">SLEEVE</text>
<text x="252.6" y="206.4">SWITCH</text>
<text x="55" y="213.4">SWITCH</text>
<text x="55" y="217">SLEEVE</text>
<text x="275.5" y="218.7">TIP</text>
<text x="275.5" y="225.8">SLEEVE</text>
<text x="275.5" y="222.3">SWITCH</text>
</g>
</svg>
